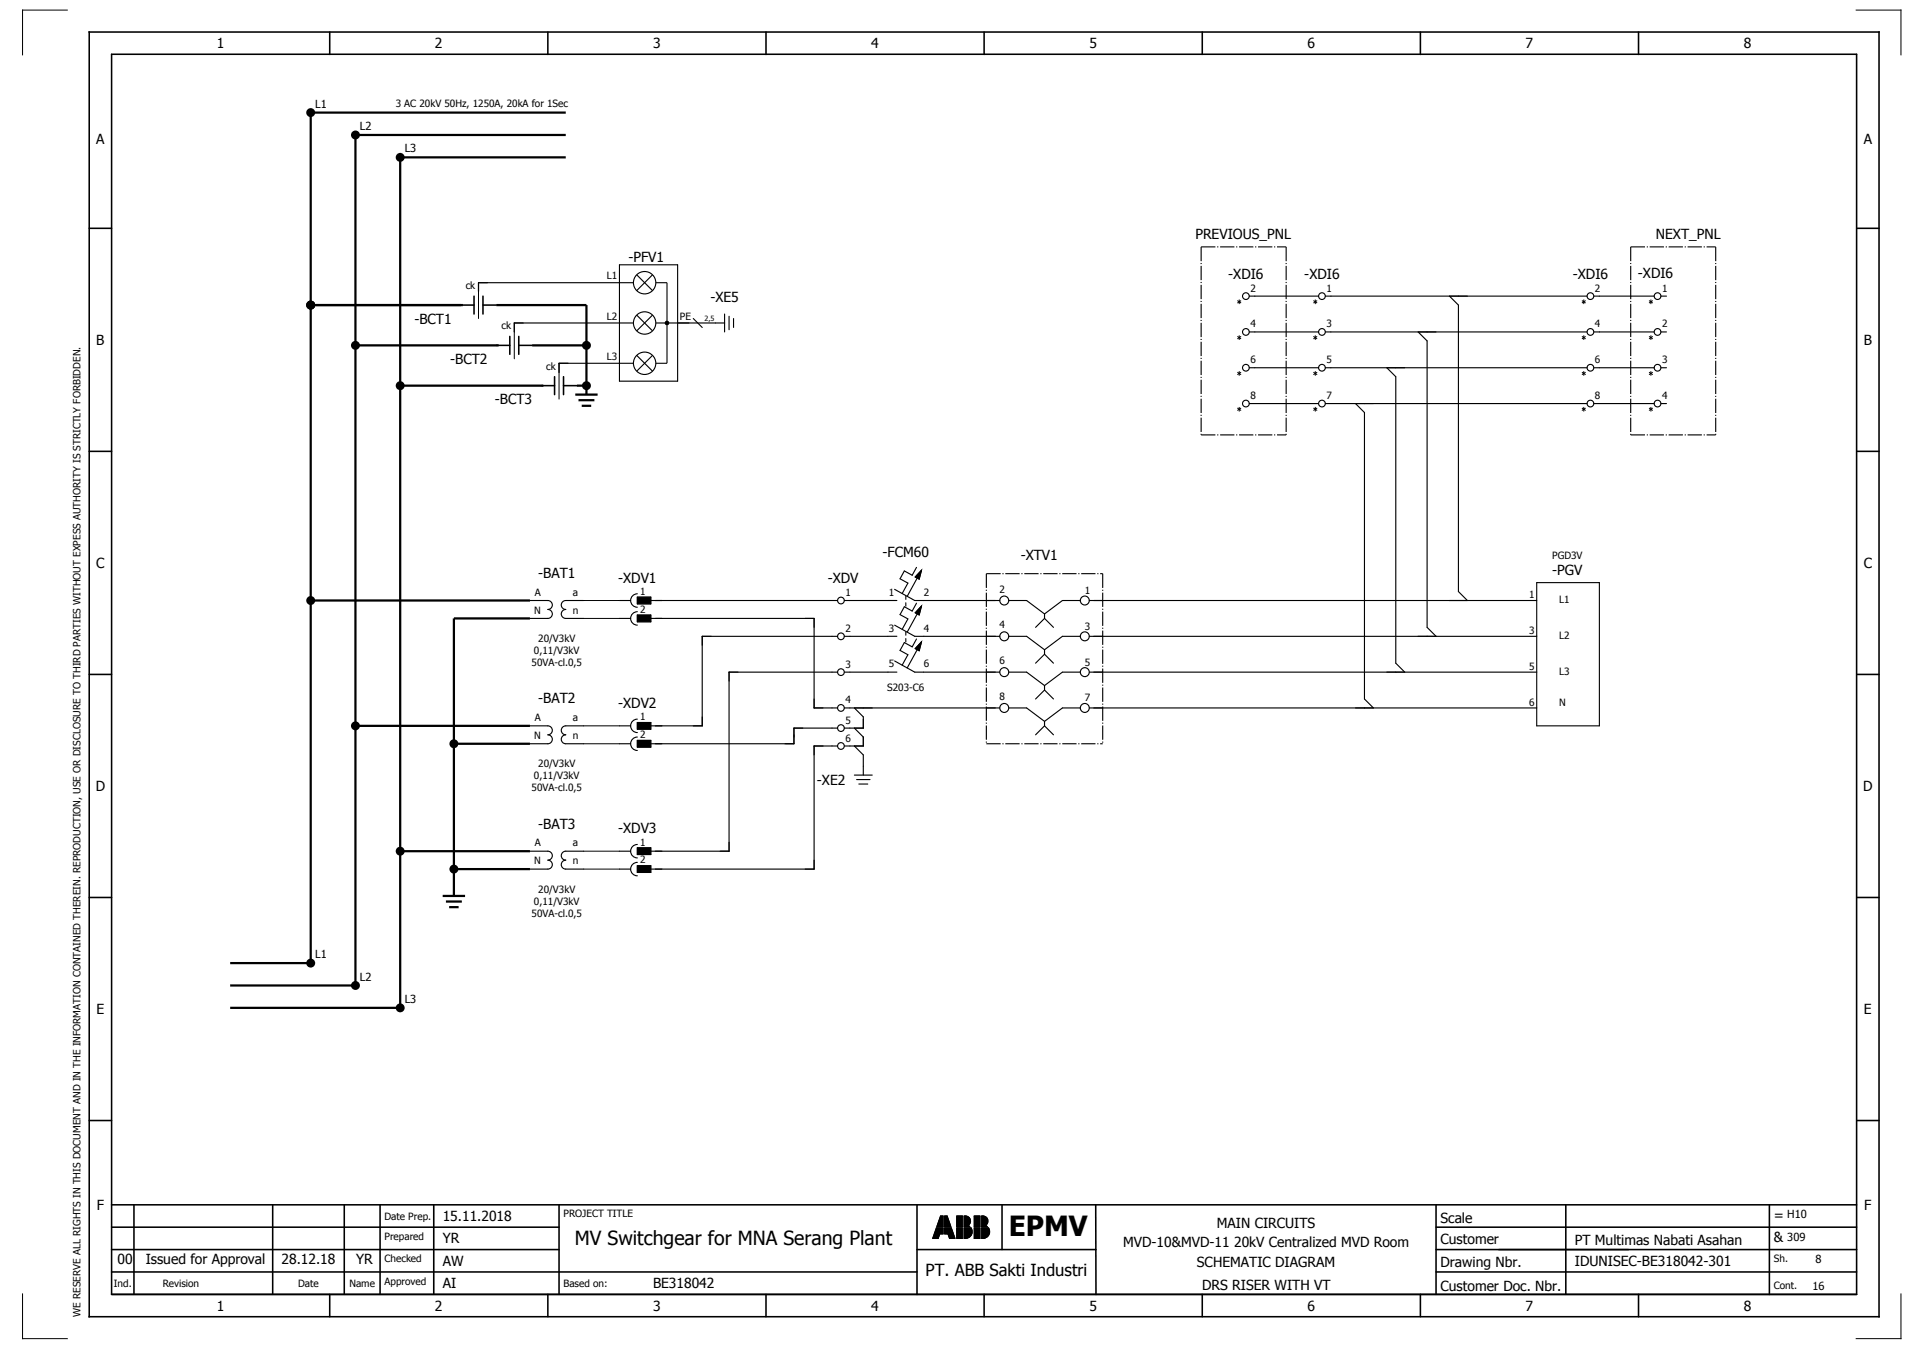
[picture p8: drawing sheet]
<svg xmlns="http://www.w3.org/2000/svg" width="427mm" height="301mm" viewBox="0 0 427 301" stroke-linecap="round" stroke-linejoin="round" font-family="sans-serif">
<g fill="none" stroke="#000" stroke-width=".35">
<path d="M19.9 7.2h400v287h-400zM24.9 12.1h390v277.1h-390zM73.7 7.2v5M122.4 7.2v5M171.2 7.2v5M219.9 7.2v5M268.7 7.2v5M317.4 7.2v5M366.2 7.2v5M19.9 51h5M414.9 51h5M102.9 68.2h3"/>
<path d="M105.9 66.2v4M107.9 66.2v4M107.9 68.2h3M110.9 77.2h3M113.9 75.2v4M115.9 75.2v4M115.9 77.2h3M120.9 86.2h3M123.9 84.2v4M125.9 84.2v4M125.9 86.2h3M19.9 100.8h5"/>
<path d="M414.9 100.8h5M19.9 150.7h5M414.9 150.7h5M19.9 200.5h5M414.9 200.5h5M19.9 250.3h5M414.9 250.3h5M24.9 279.2h100M24.9 269.2h390M24.9 274.2h100M29.9 269.2v20M60.9 269.2v20"/>
<path d="M76.9 269.2v20M84.9 269.2v20M96.9 269.2v20M124.9 269.2v20M204.9 279.2h40M204.9 269.2v20M223.9 269.2v10M244.9 269.2v20M320.9 279.2h94M320.9 269.2v20M320.9 274.2h94M349.9 269.2v20"/>
<path d="M395.4 269.2v20M24.9 289.2h390M24.9 284.2h180M73.7 289.2v5M122.4 289.2v5M171.2 289.2v5M219.9 289.2v5M268.7 289.2v5M317.4 289.2v5M320.9 284.2h94M366.2 289.2v5"/>
</g>
<g fill="none" stroke="#000" stroke-width=".22">
<path d="M15 2.3h-10v10M414.8 2.3h10v10M106.9 65.2v6M114.9 74.2v6M276.5 67.1l.9 .6M276.5 75.1l.9 .6M277 67v.8M277 75v.8M277.4 67.1l-.9 .6M277.4 75.1l-.9 .6M293.5 67.1l.9 .6M293.5 75.1l.9 .6"/>
<path d="M294 67v.8M294 75v.8M294.4 67.1l-.9 .6M294.4 75.1l-.9 .6M353.5 67.1l.9 .6M353.5 75.1l.9 .6M354 67v.8M354 75v.8M354.4 67.1l-.9 .6M354.4 75.1l-.9 .6M368.5 67.1l.9 .6M368.5 75.1l.9 .6"/>
<path d="M369 67v.8M369 75v.8M369.4 67.1l-.9 .6M369.4 75.1l-.9 .6M124.9 83.2v6M276.5 83.1l.9 .6M276.5 91.1l.9 .6M277 83v.8M277 91v.8M277.4 83.1l-.9 .6M277.4 91.1l-.9 .6M293.5 83.1l.9 .6"/>
<path d="M293.5 91.1l.9 .6M294 83v.8M294 91v.8M294.4 83.1l-.9 .6M294.4 91.1l-.9 .6M353.5 83.1l.9 .6M353.5 91.1l.9 .6M354 83v.8M354 91v.8M354.4 83.1l-.9 .6M354.4 91.1l-.9 .6M368.5 91.1l.9 .6"/>
<path d="M368.5 83.1l.9 .6M369 83v.8M369 91v.8M369.4 91.1l-.9 .6M369.4 83.1l-.9 .6M130.4 134.2h8M130.4 138.2h8M130.4 162.2h8M130.4 166.2h8M130.4 190.2h8M130.4 194.2h8M208.5 276.5v.2"/>
<path d="M208.6 276.3v.4M208.6 276.1v.6M208.7 275.9v.8M208.8 275.6v1.1M208.9 275.4v1.3M209 275.2v1.5M209 275v1.7M209.1 274.7v2M209.2 274.5v2.2M209.3 274.3l-.9 2.4h1.3l.3-1M209.3 274.3h1.5v1.4h-.8M209.3 274.3v2.4"/>
<path d="M209.4 273.8v.2M209.4 274.3v2.4M209.5 273.6v.4M209.5 274.3v2.4M209.6 273.4v.6M209.6 274.3v2.4M209.7 273.2v.8M209.7 274.3v2.4M209.7 273v1M209.7 274.3v2.2M209.8 272.7v1.3M209.8 274.3v2"/>
<path d="M209.9 272.5v1.5M209.9 274.3v1.8M210 272.3v1.7M210 274.3v1.6M210 272.1v1.9M210 274.3v1.4M210.1 271.8v2.2M210.1 274.3v1.4M210.2 271.7h.6v2.3h-1.4zM210.2 271.7v2.3M210.2 274.3v1.4M210.3 271.7v2.3"/>
<path d="M210.3 274.3v1.4M210.4 271.7v2.3M210.4 274.3v1.4M210.5 271.7v2.3M210.5 274.3v1.4M210.6 271.7v2.3M210.6 274.3v1.4M210.7 271.7v2.3M210.7 274.3v1.4M210.8 271.7v2.3M210.8 274.3v1.4M211.1 271.7h.6l.8 2.3h-1.4z"/>
<path d="M211.1 271.7v2.3M211.1 274.3v1.4M211.2 271.7v2.3M211.2 274.3v1.4M211.3 271.7v2.3M211.3 274.3v1.4M211.4 271.7v2.3M211.4 274.3v1.4M211.5 271.7v2.3M211.5 274.3v1.4M211.6 271.7v2.3M211.6 274.3v1.4"/>
<path d="M211.7 271.7v2.3M211.7 274.3v1.4M211.8 271.9v2.1M211.8 274.3v1.4M211.8 275.7h-.7v-1.4h1.5l.8 2.4M211.8 275.7l.4 1h1.2M211.8 272.1v1.9M211.9 272.3v1.7M211.9 274.3v1.6M212 272.5v1.5M212 274.3v1.8M212.1 272.8v1.2"/>
<path d="M212.1 274.3v2M212.2 273v1M212.2 274.3v2.3M212.2 273.2v.8M212.2 274.3v2.4M212.3 273.4v.6M212.3 274.3v2.4M212.4 273.7v.3M212.4 274.3v2.4M212.5 273.9v.1M212.5 274.3v2.4M212.6 274.3v2.4"/>
<path d="M212.7 274.6v2.1M212.8 274.8v1.9M212.9 275v1.7M212.9 275.2v1.5M213 275.5v1.2M213.1 275.7v1M213.2 275.9v.8M213.3 276.1v.6M213.3 276.3v.4M213.4 276.6v.1M213.8 271.7h1.3v2.3h-1.3zM213.8 274.3h1.3v2.4h-1.3z"/>
<path d="M213.9 271.7v2.3M213.9 274.3v2.4M214 271.7v2.3M214 274.3v2.4M214.1 271.7v2.3M214.1 274.3v2.4M214.2 271.7v2.3M214.2 274.3v2.4M214.3 271.7v2.3M214.3 274.3v2.4M214.4 271.7v2.3M214.4 274.3v2.4"/>
<path d="M214.5 271.7v2.3M214.5 274.3v2.4M214.6 271.7v2.3M214.6 274.3v2.4M214.7 271.7v2.3M214.7 274.3v2.4M214.8 271.7v2.3M214.8 274.3v2.4M214.9 271.7v2.3M214.9 274.3v2.4M215 271.7v2.3M215 274.3v2.4"/>
<path d="M215.4 271.7a1.16 1.16 0 0 1 1.4 .6 1.16 1.16 0 0 1-.5 1.5l.5 .2h-1.4zM215.5 271.7v2.3M215.5 274.3v2.4M215.6 271.7v2.3M215.6 274.3v2.4M215.7 271.7v2.3M215.7 274.3v2.4M215.8 271.7v2.3M215.8 274.3v2.4M215.9 271.7v2.3M215.9 274.3v2.4M216 271.7v2.3"/>
<path d="M216 274.3v2.3M216.1 271.7v2.3M216.1 274.3v2.3M216.2 271.7v2.3M216.2 274.3v2.3M216.3 271.8v2.2M216.3 274.3v2.3M216.4 271.8v2.2M216.4 274.3v2.2M216.5 271.9v1.8M216.5 273.8v.2M216.5 274.3v2.2"/>
<path d="M216.5 271.9v1.7M216.5 273.9v.1M216.6 272v1.5M216.6 273.9v.1M216.6 274.3v2.1M216.7 272.1v1.4M216.7 274h.1M216.7 274.3v2.1M216.8 272.2v1.1M216.8 274.3v2M216.8 272.4v.8M216.8 274.3v1.9"/>
<path d="M216.9 274.3v1.8M217 274.3v1.7M217 274.3a1.5 1.5 0 0 1-1.2 2.4M217 274.3h-1.6v2.4h.4M217.1 274.4v1.5M217.2 274.5v1.3M217.2 274.8v.8M217.7 271.7h1.3v2.3h-1.3zM217.7 274.3h1.3v2.4h-1.3zM217.8 271.7v2.3M217.8 274.3v2.4M217.9 271.7v2.3"/>
<path d="M217.9 274.3v2.4M218 271.7v2.3M218 274.3v2.4M218.1 271.7v2.3M218.1 274.3v2.4M218.2 271.7v2.3M218.2 274.3v2.4M218.3 271.7v2.3M218.3 274.3v2.4M218.4 271.7v2.3M218.4 274.3v2.4M218.5 271.7v2.3"/>
<path d="M218.5 274.3v2.4M218.6 271.7v2.3M218.6 274.3v2.4M218.7 271.7v2.3M218.7 274.3v2.4M218.8 271.7v2.3M218.8 274.3v2.4M218.9 271.7v2.3M218.9 274.3v2.4M219 271.7v2.3M219 274.3v2.4M219.3 274.3h1.6a1.53 1.53 0 0 1 0 1.7 1.53 1.53 0 0 1-1.6 .7z"/>
<path d="M219.3 271.7a1.16 1.16 0 0 1 1.4 .6 1.16 1.16 0 0 1-.5 1.5l.5 .2h-1.4zM219.4 271.7v2.3M219.4 274.3v2.4M219.5 271.7v2.3M219.5 274.3v2.4M219.6 271.7v2.3M219.6 274.3v2.4M219.7 271.7v2.3M219.7 274.3v2.4M219.8 271.7v2.3M219.8 274.3v2.4M219.9 271.7v2.3"/>
<path d="M219.9 274.3v2.3M220 271.7v2.3M220 274.3v2.3M220.1 271.7v2.3M220.1 274.3v2.3M220.2 271.8v2.2M220.2 274.3v2.3M220.3 271.8v2.2M220.3 274.3v2.2M220.4 271.9v1.8M220.4 273.8v.2M220.4 274.3v2.2"/>
<path d="M220.4 271.9v1.7M220.4 273.9v.1M220.5 272v1.5M220.5 273.9v.1M220.5 274.3v2.1M220.6 272.1v1.3M220.6 274h.1M220.6 274.3v2.1M220.7 272.2v1.1M220.7 274.3v2M220.8 272.4v.8M220.8 274.3v1.9"/>
<path d="M220.8 274.3v1.8M220.9 274.3v1.7M221 274.4v1.5M221.1 274.6v1.2M221.1 274.8v.7M5 289.1v10h10M424.8 289.1v10h-10"/>
</g>
<g fill="none" stroke="#000" stroke-width=".25">
<path d="M138.4 59.2h13v26h-13zM141.6 72.2h-26.7v2M141.6 63.2h-34.7v2M142.3 79.4l3.5 3.5M142.3 70.4l3.5 3.5M142.3 61.4l3.5 3.5M145.8 79.4l-3.5 3.5M145.8 70.4l-3.5 3.5M145.8 61.4l-3.5 3.5M146.6 63.2h2.5v18h-2.5M148.7 72v.3M148.8 71.9v.5"/>
<path d="M148.9 71.8v.7M149 71.8v.7M149.1 71.8v.7M149.2 71.8v.7M149.3 71.8v.7M149.4 71.9v.5M149.4 72v.3M154.9 71.2l2 2M161.9 72.2h-15.3M161.9 70.2v4M162.9 70.7v3M163.9 71.2v2"/>
<path d="M279.2 66.2h15.5M279.2 74.2h15.5M296.2 66.2h58.5M296.2 74.2h58.5M316.9 74.2l2 2v64l2 2M323.9 66.2l2 2v64l2 2M356.2 66.2h13.5M356.2 74.2h13.5M371.2 66.2h1.2M371.2 74.2h1.2M141.6 81.2h-16.7v2M279.2 82.2h15.5"/>
<path d="M279.2 90.2h15.5M296.2 82.2h58.5M296.2 90.2h58.5M302.9 90.2l2 2v64l2 2M309.9 82.2l2 2v64l2 2M356.2 82.2h13.5M356.2 90.2h13.5M371.2 82.2h1.2M371.2 90.2h1.2M118.4 134.2h4a1 1 0 0 1 1 1 1 1 0 0 1-1 1 1 1 0 0 1 1 1 1 1 0 0 1-1 1h-4M130.4 134.2h-4a1 1 0 0 0-1 1 1 1 0 0 0 1 1 1 1 0 0 0-1 1 1 1 0 0 0 1 1h4M138.4 138.2h2.5"/>
<path d="M138.4 134.2h2.5M142.4 132.7a1.5 1.5 0 0 0-1.5 1.5 1.5 1.5 0 0 0 1.5 1.5M142.4 136.7a1.5 1.5 0 0 0-1.5 1.5 1.5 1.5 0 0 0 1.5 1.5M142.4 133.4h3v1.5h-3zM142.4 137.4h3v1.5h-3zM145.4 138.2h36.5v20h5.3M145.4 134.2h41.8M199.9 139.7l4.5 2.5h19M199.9 131.7l4.5 2.5h19M200.4 134.2h-11.7M202.4 133.2v.7M202.4 134.7v.7"/>
<path d="M204.8 126.8l-.9 1.7-1.8-1-1 1.8 1.8 1-1.3 2.3M204.8 134.8l-.9 1.7-1.8-1-1 1.8 1.8 1-1.3 2.3M205 129.1l-2.3 4.1M205 137.1l-2.3 4.1M205.9 127.4l-.5 2-.9-.5zM205.9 135.4l-.5 2-.9-.5zM225.4 134.2h4l4 3M233.4 138.2l2 2M233.4 138.2l-2 2M233.4 137.2v1M241.4 134.2h-4l-4 3M243.4 134.2h100"/>
<path d="M343.4 130.2h14v32h-14zM187.2 142.2h-30.3v20h-11.5M187.2 150.2h-24.3v40h-17.5M188.7 158.2h34.7M190.9 158.2l2 2v2.5h-4.2M199.9 147.7l4.5 2.5M200.4 142.2h-11.7M200.4 150.2h-11.7M202.4 141.2v.7M202.4 142.7v.7M204.4 150.2h19M204.8 142.8l-.9 1.7-1.8-1-1 1.8 1.8 1-1.3 2.3"/>
<path d="M205 145.1l-2.3 4.1M205.9 143.4l-.5 2-.9-.5zM225.4 158.2h4l4 3M225.4 142.2h4l4 3M225.4 150.2h4l4 3M233.4 145.2v1M233.4 153.2v1M233.4 146.2l2 2M233.4 146.2l-2 2M233.4 154.2l2 2M233.4 154.2l-2 2M241.4 158.2h-4l-4 3"/>
<path d="M241.4 142.2h-4l-4 3M241.4 150.2h-4l-4 3M243.4 158.2h100M243.4 142.2h100M243.4 150.2h100M118.4 162.2h4a1 1 0 0 1 1 1 1 1 0 0 1-1 1 1 1 0 0 1 1 1 1 1 0 0 1-1 1h-4M130.4 162.2h-4a1 1 0 0 0-1 1 1 1 0 0 0 1 1 1 1 0 0 0-1 1 1 1 0 0 0 1 1h4M138.4 162.2h2.5M138.4 166.2h2.5M142.4 160.7a1.5 1.5 0 0 0-1.5 1.5 1.5 1.5 0 0 0 1.5 1.5M142.4 164.7a1.5 1.5 0 0 0-1.5 1.5 1.5 1.5 0 0 0 1.5 1.5M142.4 161.4h3v1.5h-3z"/>
<path d="M142.4 165.4h3v1.5h-3zM187.2 162.7h-9.8v3.5h-32M187.2 166.7h-5.3v27.5h-36.5M190.9 162.7l2 2v2h-4.2M190.9 166.7l2 2v4.5M190.9 173.2h4M191.4 174.2h3M191.9 175.2h2M233.4 161.2v1M233.4 162.2l2 2M233.4 162.2l-2 2M118.4 190.2h4a1 1 0 0 1 1 1 1 1 0 0 1-1 1 1 1 0 0 1 1 1 1 1 0 0 1-1 1h-4"/>
<path d="M130.4 190.2h-4a1 1 0 0 0-1 1 1 1 0 0 0 1 1 1 1 0 0 0-1 1 1 1 0 0 0 1 1h4M138.4 190.2h2.5M138.4 194.2h2.5M142.4 188.7a1.5 1.5 0 0 0-1.5 1.5 1.5 1.5 0 0 0 1.5 1.5M142.4 192.7a1.5 1.5 0 0 0-1.5 1.5 1.5 1.5 0 0 0 1.5 1.5M142.4 189.4h3v1.5h-3zM142.4 193.4h3v1.5h-3z"/>
<circle cx="144.1" cy="63.2" r="2.5"/>
<circle cx="144.1" cy="72.2" r="2.5"/>
<circle cx="149.1" cy="72.2" r=".38"/>
<circle cx="278.4" cy="66.2" r=".75"/>
<circle cx="278.4" cy="74.2" r=".75"/>
<circle cx="295.4" cy="66.2" r=".75"/>
<circle cx="295.4" cy="74.2" r=".75"/>
<circle cx="355.4" cy="66.2" r=".75"/>
<circle cx="355.4" cy="74.2" r=".75"/>
<circle cx="370.4" cy="66.2" r=".75"/>
<circle cx="370.4" cy="74.2" r=".75"/>
<circle cx="144.1" cy="81.2" r="2.5"/>
<circle cx="278.4" cy="82.2" r=".75"/>
<circle cx="278.4" cy="90.2" r=".75"/>
<circle cx="295.4" cy="82.2" r=".75"/>
<circle cx="295.4" cy="90.2" r=".75"/>
<circle cx="355.4" cy="82.2" r=".75"/>
<circle cx="355.4" cy="90.2" r=".75"/>
<circle cx="370.4" cy="82.2" r=".75"/>
<circle cx="370.4" cy="90.2" r=".75"/>
<circle cx="187.9" cy="134.2" r=".75"/>
<circle cx="224.4" cy="134.2" r="1"/>
<circle cx="242.4" cy="134.2" r="1"/>
<circle cx="187.9" cy="142.2" r=".75"/>
<circle cx="187.9" cy="158.2" r=".75"/>
<circle cx="187.9" cy="150.2" r=".75"/>
<circle cx="224.4" cy="158.2" r="1"/>
<circle cx="224.4" cy="142.2" r="1"/>
<circle cx="224.4" cy="150.2" r="1"/>
<circle cx="242.4" cy="158.2" r="1"/>
<circle cx="242.4" cy="142.2" r="1"/>
<circle cx="242.4" cy="150.2" r="1"/>
<circle cx="187.9" cy="166.7" r=".75"/>
<circle cx="187.9" cy="162.7" r=".75"/>
</g>
<g fill="none" stroke="#000" stroke-width=".5">
<path d="M88.9 35.2h37.5M89.4 35.2v190M126.4 25.2h-57v190M126.4 30.2h-47v190h-28M69.4 68.2h34M110.9 68.2h20.2v20M111.4 77.2h-32M118.9 77.2h12.2M89.4 86.2h32M128.6 88.2h5M128.9 86.2h2.2M129.3 89.4h3.5"/>
<path d="M130 90.7h2.1M69.4 134.2h49M118.4 138.2h-17v62M79.4 162.2h39M101.4 166.2h17M89.4 190.2h29M101.4 194.2h17M51.4 215.2h18.5M98.9 200.2h5M99.7 201.4h3.5M100.4 202.7h2.1M51.4 225.2h37.5"/>
</g>
<g fill="#000">
<circle cx="69.4" cy="25.2" r="1"/>
<circle cx="79.4" cy="30.2" r="1"/>
<circle cx="89.4" cy="35.2" r="1"/>
<circle cx="69.4" cy="68.2" r="1"/>
<circle cx="69.4" cy="68.2" r=".79"/>
<circle cx="79.4" cy="77.2" r="1"/>
<circle cx="79.4" cy="77.2" r=".79"/>
<circle cx="131.1" cy="77.2" r="1"/>
<circle cx="89.4" cy="86.2" r="1"/>
<circle cx="131.1" cy="86.2" r="1"/>
<circle cx="69.4" cy="134.2" r="1"/>
<circle cx="79.4" cy="162.2" r="1"/>
<circle cx="101.4" cy="166.2" r="1"/>
<circle cx="89.4" cy="190.2" r="1"/>
<circle cx="101.4" cy="194.2" r="1"/>
<circle cx="69.4" cy="215.2" r="1"/>
<circle cx="79.4" cy="220.2" r="1"/>
<circle cx="89.4" cy="225.2" r="1"/>
</g>
<path d="M142.4 133.4h3v1.5h-3zM142.4 137.4h3v1.5h-3zM205.9 135.4l-.5 2-.9-.5zM205.9 127.4l-.5 2-.9-.5zM205.9 143.4l-.5 2-.9-.5zM142.4 161.4h3v1.5h-3zM142.4 165.4h3v1.5h-3zM142.4 189.4h3v1.5h-3zM142.4 193.4h3v1.5h-3z" fill="#000" stroke="#000" stroke-width=".22"/>
<path d="M268.4 55.2h19M268.4 55.2v42M287.4 55.2v42M364.4 55.2h19M364.4 55.2v42M383.4 55.2v42M268.4 97.2h19M364.4 97.2h19M220.4 128.2h26M220.4 128.2v38M246.4 128.2v38M220.4 166.2h26" fill="none" stroke="#000" stroke-width=".25" stroke-dasharray="3.2 .4 .3 .4" stroke-linecap="butt"/>
<text font-size="6.2" x="225.4" y="276.2">EPMV</text>
<text font-size="4.3" x="128.5" y="278.2">MV Switchgear for MNA Serang Plant</text>
<text font-size="3.7" x="206.9" y="285.1">PT. ABB Sakti Industri</text>
<g font-size="3.1">
<text x="48.5" y="10.8">1</text>
<text x="97.2" y="10.8">2</text>
<text x="146" y="10.8">3</text>
<text x="194.7" y="10.8">4</text>
<text x="243.5" y="10.8">5</text>
<text x="292.2" y="10.8">6</text>
<text x="341" y="10.8">7</text>
<text x="389.7" y="10.8">8</text>
<text x="21.5" y="32.2">A</text>
<text x="416.5" y="32.2">A</text>
<text x="267.2" y="53.4">PREVIOUS_PNL</text>
<text x="370.1" y="53.4">NEXT_PNL</text>
<text x="140.4" y="58.5">-PFV1</text>
<text x="274.5" y="62.2">-XDI6</text>
<text x="291.5" y="62.2">-XDI6</text>
<text x="351.5" y="62.2">-XDI6</text>
<text x="366.1" y="62.1">-XDI6</text>
<text x="158.8" y="67.5">-XE5</text>
<text x="21.5" y="77">B</text>
<text x="92.6" y="72.3">-BCT1</text>
<text x="416.5" y="77">B</text>
<text x="100.6" y="81.3">-BCT2</text>
<text x="110.6" y="90.3">-BCT3</text>
<text x="197.2" y="124.5">-FCM60</text>
<text x="228.1" y="125.2">-XTV1</text>
<text x="21.5" y="126.9">C</text>
<text x="120.3" y="129.2">-BAT1</text>
<text x="138.1" y="130.2">-XDV1</text>
<text x="185" y="130.2">-XDV</text>
<text x="346.9" y="128.4">-PGV</text>
<text x="416.5" y="126.9">C</text>
<text x="120.3" y="157.2">-BAT2</text>
<text x="138.1" y="158.2">-XDV2</text>
<text x="21.4" y="176.7">D</text>
<text x="182.6" y="175.3">-XE2</text>
<text x="416.4" y="176.7">D</text>
<text x="120.3" y="185.2">-BAT3</text>
<text x="138.1" y="186.2">-XDV3</text>
<text x="21.6" y="226.5">E</text>
<text x="416.6" y="226.5">E</text>
<text x="21.6" y="270.4">F</text>
<text x="98.9" y="272.8">15.11.2018</text>
<text x="271.9" y="274.2">MAIN CIRCUITS</text>
<text x="321.9" y="273.2">Scale</text>
<text x="396.4" y="272.5">=</text>
<text x="416.6" y="270.4">F</text>
<text x="98.9" y="277.8">YR</text>
<text x="251" y="278.6">MVD-10&amp;MVD-11 20kV Centralized MVD Room</text>
<text x="321.9" y="277.9">Customer</text>
<text x="351.9" y="278.1">PT Multimas Nabati Asahan</text>
<text x="396.4" y="277.5">&amp;</text>
<text x="26.2" y="282.3">00</text>
<text x="32.6" y="282.3">Issued for Approval</text>
<text x="62.9" y="282.3">28.12.18</text>
<text x="79.6" y="282.3">YR</text>
<text x="98.9" y="282.8">AW</text>
<text x="98.9" y="287.8">AI</text>
<text x="145.9" y="287.8">BE318042</text>
<text x="267.5" y="283.2">SCHEMATIC DIAGRAM</text>
<text x="321.9" y="283.2">Drawing Nbr.</text>
<text x="352" y="282.8">IDUNISEC-BE318042-301</text>
<text x="48.5" y="292.8">1</text>
<text x="97.2" y="292.8">2</text>
<text x="146" y="292.8">3</text>
<text x="194.7" y="292.8">4</text>
<text x="243.5" y="292.8">5</text>
<text x="268.6" y="288.1">DRS RISER WITH VT</text>
<text x="292.2" y="292.8">6</text>
<text x="321.9" y="288.4">Customer Doc. Nbr.</text>
<text x="341" y="292.8">7</text>
<text x="389.7" y="292.8">8</text>
</g>
<g font-size="2.5">
<text x="70.4" y="24.1">L1</text>
<text x="80.4" y="29.1">L2</text>
<text x="90.4" y="34.1">L3</text>
<text x="70.4" y="214.1">L1</text>
<text x="80.4" y="219.1">L2</text>
<text x="90.4" y="224.1">L3</text>
<text x="399.4" y="272.2">H10</text>
<text x="399.4" y="277.2">309</text>
<text x="405.8" y="282.2">8</text>
<text x="405.1" y="288.1">16</text>
</g>
<g font-size="2.2">
<text x="88.4" y="24">3 AC 20kV 50Hz, 1250A, 20kA for 1Sec</text>
<text x="104.1" y="64.6">ck</text>
<text x="135.6" y="62.4">L1</text>
<text x="279.4" y="65.2">2</text>
<text x="296.4" y="65.2">1</text>
<text x="356.4" y="65.2">2</text>
<text x="371.4" y="65.2">1</text>
<text x="135.6" y="71.4">L2</text>
<text x="151.9" y="71.4">PE</text>
<text x="112.1" y="73.6">ck</text>
<text x="279.4" y="73.2">4</text>
<text x="296.4" y="73.2">3</text>
<text x="356.4" y="73.2">4</text>
<text x="371.4" y="73.2">2</text>
<text x="122.1" y="82.6">ck</text>
<text x="135.6" y="80.4">L3</text>
<text x="279.4" y="81.2">6</text>
<text x="296.4" y="81.2">5</text>
<text x="356.4" y="81.2">6</text>
<text x="371.4" y="81.2">3</text>
<text x="279.4" y="89.2">8</text>
<text x="296.4" y="89.2">7</text>
<text x="356.4" y="89.2">8</text>
<text x="371.4" y="89.2">4</text>
<text x="346.9" y="124.9">PGD3V</text>
<text x="119.3" y="137.1">N</text>
<text x="119.5" y="133.1">A</text>
<text x="128" y="137.1">n</text>
<text x="128" y="133.1">a</text>
<text x="143" y="132.9">1</text>
<text x="143" y="136.9">2</text>
<text x="188.9" y="133.2">1</text>
<text x="198.6" y="133.1">1</text>
<text x="206.4" y="133.1">2</text>
<text x="223.3" y="132.4">2</text>
<text x="242.5" y="132.7">1</text>
<text x="341.7" y="133.7">1</text>
<text x="348.4" y="134.7">L1</text>
<text x="120.3" y="143.4">20/V3kV</text>
<text x="188.9" y="141.2">2</text>
<text x="198.6" y="141.1">3</text>
<text x="206.4" y="141.1">4</text>
<text x="223.3" y="140.4">4</text>
<text x="242.5" y="140.7">3</text>
<text x="341.7" y="141.7">3</text>
<text x="348.4" y="142.7">L2</text>
<text x="118.8" y="148.8">50VA-cl.0,5</text>
<text x="119.3" y="146.1">0,11/V3kV</text>
<text x="188.9" y="149.2">3</text>
<text x="198.6" y="149.1">5</text>
<text x="206.4" y="149.1">6</text>
<text x="223.3" y="148.4">6</text>
<text x="242.5" y="148.7">5</text>
<text x="341.7" y="149.7">5</text>
<text x="198.3" y="154.4">S203-C6</text>
<text x="348.4" y="150.7">L3</text>
<text x="119.5" y="161.1">A</text>
<text x="128" y="161.1">a</text>
<text x="143" y="160.9">1</text>
<text x="188.9" y="157.2">4</text>
<text x="188.9" y="161.7">5</text>
<text x="223.3" y="156.4">8</text>
<text x="242.5" y="156.7">7</text>
<text x="341.7" y="157.7">6</text>
<text x="348.4" y="157.7">N</text>
<text x="119.3" y="165.1">N</text>
<text x="128" y="165.1">n</text>
<text x="143" y="164.9">2</text>
<text x="188.9" y="165.7">6</text>
<text x="120.3" y="171.4">20/V3kV</text>
<text x="118.8" y="176.8">50VA-cl.0,5</text>
<text x="119.3" y="174.1">0,11/V3kV</text>
<text x="119.5" y="189.1">A</text>
<text x="128" y="189.1">a</text>
<text x="143" y="188.9">1</text>
<text x="119.3" y="193.1">N</text>
<text x="128" y="193.1">n</text>
<text x="143" y="192.9">2</text>
<text x="119.3" y="202.1">0,11/V3kV</text>
<text x="120.3" y="199.4">20/V3kV</text>
<text x="118.8" y="204.8">50VA-cl.0,5</text>
<text x="85.9" y="272.5">Date Prep.</text>
<text x="125.9" y="271.9">PROJECT TITLE</text>
<text x="85.9" y="277">Prepared</text>
<text x="85.9" y="282">Checked</text>
<text x="396.4" y="281.9">Sh.</text>
<text x="25.4" y="287.5">Ind.</text>
<text x="36.4" y="287.5">Revision</text>
<text x="66.6" y="287.5">Date</text>
<text x="78.1" y="287.5">Name</text>
<text x="85.9" y="287">Approved</text>
<text x="125.9" y="287.5">Based on:</text>
<text x="396.4" y="287.9">Cont.</text>
<text x="18" y="294.2" transform="rotate(-90 18 294.2)">WE RESERVE ALL RIGHTS IN THIS DOCUMENT AND IN THE INFORMATION CONTAINED THEREIN. REPRODUCTION, USE OR DISCLOSURE TO THIRD PARTIES WITHOUT EXPESS AUTHORITY IS STRICTLY FORBIDDEN.</text>
</g>
<text font-size="1.6" x="157.4" y="71.7">2,5</text>
</svg>
